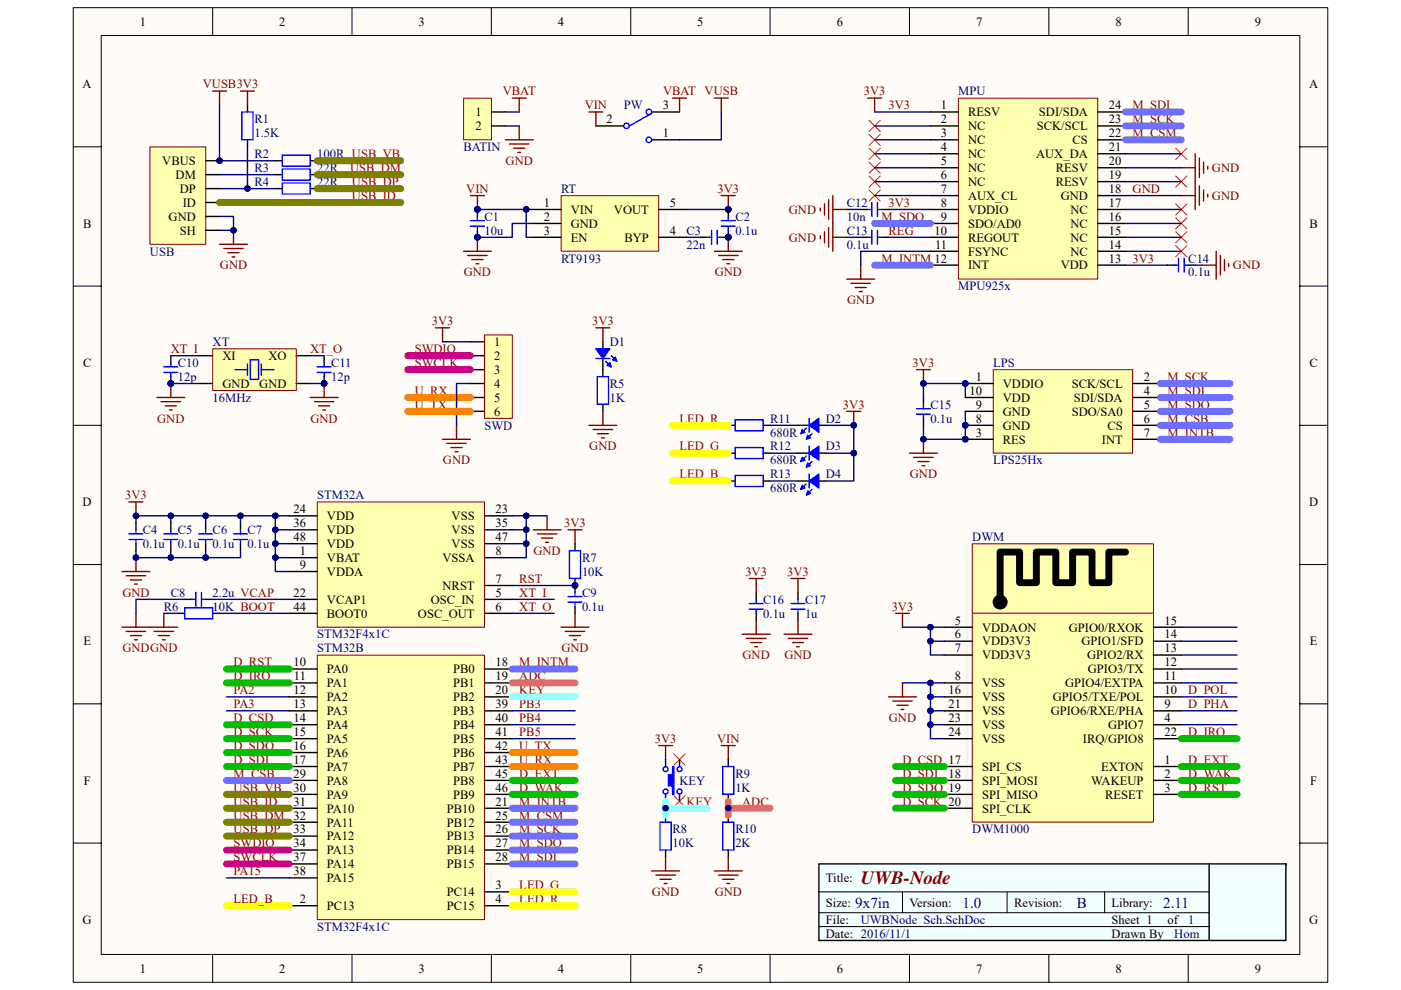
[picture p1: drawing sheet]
<svg xmlns="http://www.w3.org/2000/svg" width="297mm" height="210mm" viewBox="0 0 297 210" stroke-linecap="round" stroke-linejoin="round" font-family="sans-serif">
<path d="M15.6 1.7h265.9v206.6h-265.9z" fill="#fffcf8"/>
<path d="M15.5 1.6h266v206.7h-266z" fill="none" stroke="#000" stroke-width=".21"/>
<path d="M21.5 7.6h254.1v194.8h-254.1z" fill="#fffcf8"/>
<g fill="none" stroke="#000" stroke-width=".21">
<path d="M21.5 7.5h254.1v194.9h-254.1zM45.1 1.6v5.9M74.6 1.6v5.9M104.2 1.6v5.9M133.7 1.6v5.9M163.3 1.6v5.9M192.8 1.6v5.9M222.4 1.6v5.9M251.9 1.6v5.9M15.5 31.1h5.9M275.6 31.1h5.9M15.5 60.7h5.9"/>
<path d="M275.6 60.7h5.9M15.5 90.2h5.9M275.6 90.2h5.9M15.5 119.7h5.9M275.6 119.7h5.9M15.5 149.3h5.9M275.6 149.3h5.9M15.5 178.8h5.9M275.6 178.8h5.9M45.1 202.4v6M74.6 202.4v6M104.2 202.4v6"/>
<path d="M133.7 202.4v6M163.3 202.4v6M192.8 202.4v6M222.4 202.4v6M251.9 202.4v6"/>
</g>
<path d="M173.6 183.2v16.3h99v-16.3z" fill-rule="evenodd" fill="#f0ffff" stroke="#000" stroke-width=".3"/>
<path d="M173.6 189.2h82.8M173.6 196.5h82.8M173.6 193.6h82.8M191.3 189.2v4.4M213.5 189.2v4.4M234.2 189.2v4.4" fill="none" stroke="#000" stroke-width=".21"/>
<path d="M52.5 22.3v1.4M52.5 29.7v1.4M58.4 34.1h1.5M65.8 34.1h1.4M126.3 26.7h5.9M138.2 23.7h5.9M138.2 29.7h5.9M256.4 183.2v16.2" fill="none" stroke="#000" stroke-width=".3"/>
<g fill="none" stroke="#800000" stroke-width=".3">
<path d="M51 19.3h2.9M52.5 19.3v3M107.1 29.7h5.9M108 30.5h4.2M108.6 20.8h3M108.9 31.4h2.4M109.8 32.3h.6M110.1 20.8v2.9M110.1 26.7v3M124.9 23.7h2.9M126.3 23.7v3M142.6 20.8h2.9"/>
<path d="M144.1 20.8v2.9"/>
</g>
<g fill="none" stroke="#00f" stroke-width=".3">
<path d="M51.3 23.7h2.4v5.9h-2.4zM59.9 32.9h5.9v2.3h-5.9zM138.2 24l-4.8 2.7"/>
<circle cx="132.8" cy="26.7" r=".58"/>
<circle cx="137.6" cy="23.7" r=".58"/>
<circle cx="137.6" cy="29.7" r=".58"/>
</g>
<path d="M98.3 20.8h5.9v8.9h-5.9z" fill="#ffffb0"/>
<path d="M98.3 20.8h5.9v8.9h-5.9z" fill="none" stroke="#800000" stroke-width=".21"/>
<path d="M58.4 37h1.5M65.8 37h1.4M104.2 23.7h2.9M104.2 26.7h2.9M58.4 40h1.5M65.8 40h1.4" fill="none" stroke="#000" stroke-width=".3"/>
<path d="M59.9 35.9h5.9v2.3h-5.9zM59.9 38.8h5.9v2.3h-5.9z" fill="none" stroke="#00f" stroke-width=".3"/>
<path d="M46.5 51.8h6M47.4 52.7h4.2M48.3 53.6h2.4M49.2 54.5h.6M49.5 48.9v2.9" fill="none" stroke="#800000" stroke-width=".3"/>
<circle cx="49.5" cy="48.9" r=".58" fill="#000080" stroke="#000080" stroke-width=".21"/>
<path d="M31.8 31.2h11.8v20.6h-11.8z" fill="#ffffb0"/>
<path d="M31.8 31.2h11.8v20.6h-11.8z" fill="none" stroke="#800000" stroke-width=".21"/>
<path d="M43.6 34.1h2.9M43.6 37h2.9M43.6 40h2.9M43.6 42.9h2.9M43.6 45.9h2.9M43.6 48.9h2.9M169.2 90.2h2.4M173.6 90.2h1.5" fill="none" stroke="#000" stroke-width=".3"/>
<g fill="#000080" stroke="#000080" stroke-width=".21">
<circle cx="46.6" cy="34.1" r=".58"/>
<circle cx="181" cy="90.2" r=".59"/>
</g>
<path d="M179.5 87.2h3M181 87.2v3" fill="none" stroke="#800000" stroke-width=".3"/>
<path d="M171.6 90.2l2-1.5v3z" fill="#00f"/>
<path d="M171 90.8l-1.2 1.2M171.6 90.2l2-1.5v3zM172.1 92l-1.1 1.2" fill="none" stroke="#00f" stroke-width=".3"/>
<path d="M170.1 91.1l.6 .6-.9 .3z" fill="#00f"/>
<path d="M170.1 91.1l.6 .6-.9 .3z" fill="none" stroke="#00f" stroke-width=".3"/>
<path d="M171.3 92.3l.5 .6-.8 .3z" fill="#00f"/>
<path d="M155.9 89h5.9v2.4h-5.9zM171.3 92.3l.5 .6-.8 .3zM171.6 88.7v3" fill="none" stroke="#00f" stroke-width=".3"/>
<path d="M154.4 90.2h1.5M161.8 90.2h1.5M169.2 96.1h2.4M173.6 96.1h1.5" fill="none" stroke="#000" stroke-width=".3"/>
<path d="M171.6 96.1l2-1.5v3z" fill="#00f"/>
<path d="M171 96.7l-1.2 1.2M171.6 96.1l2-1.5v3zM172.1 97.9l-1.1 1.2" fill="none" stroke="#00f" stroke-width=".3"/>
<path d="M170.1 97l.6 .6-.9 .3z" fill="#00f"/>
<path d="M170.1 97l.6 .6-.9 .3z" fill="none" stroke="#00f" stroke-width=".3"/>
<path d="M171.3 98.2l.5 .6-.8 .3z" fill="#00f"/>
<path d="M155.9 94.9h5.9v2.4h-5.9zM171.3 98.2l.5 .6-.8 .3zM171.6 94.6v3" fill="none" stroke="#00f" stroke-width=".3"/>
<path d="M154.4 96.1h1.5M161.8 96.1h1.5M169.2 102h2.4M173.6 102h1.5" fill="none" stroke="#000" stroke-width=".3"/>
<path d="M171.6 102l2-1.5v3z" fill="#00f"/>
<path d="M171 102.6l-1.2 1.2M171.6 102l2-1.5v3zM172.1 103.8l-1.1 1.2" fill="none" stroke="#00f" stroke-width=".3"/>
<path d="M170.1 102.9l.6 .6-.9 .3z" fill="#00f"/>
<path d="M170.1 102.9l.6 .6-.9 .3z" fill="none" stroke="#00f" stroke-width=".3"/>
<path d="M171.3 104.1l.5 .6-.8 .3z" fill="#00f"/>
<path d="M155.9 100.8h5.9v2.4h-5.9zM171.3 104.1l.5 .6-.8 .3zM171.6 100.5v3" fill="none" stroke="#00f" stroke-width=".3"/>
<path d="M154.4 102h1.5M161.8 102h1.5M144.1 161.1v1.5M144.1 168.5v1.5" fill="none" stroke="#000" stroke-width=".3"/>
<path d="M139.6 158.1h3M141.1 158.1v3M152.9 158.1h3M154.4 158.1v3" fill="none" stroke="#800000" stroke-width=".3"/>
<path d="M142.9 159.9l2.3 2.4M145.2 159.9l-2.3 2.4" fill="none" stroke="#f00" stroke-width=".21"/>
<path d="M142.6 162.6h.3v5.9h-.3v-1.8h-.9v-2.4h.9z" fill-rule="evenodd" fill="#00f"/>
<g fill="none" stroke="#00f" stroke-width=".3">
<path d="M126.6 79.9h2.4v5.8h-2.4zM139.9 174.4h2.4v5.9h-2.4zM142.6 162.6h.3v5.9h-.3v-1.8h-.9v-2.4h.9zM153.2 162.6h2.4v5.8h-2.4zM153.2 174.4h2.4v5.9h-2.4z"/>
<circle cx="141.1" cy="163.1" r=".52"/>
<circle cx="141.1" cy="167.9" r=".52"/>
<circle cx="144.1" cy="167.9" r=".52"/>
<circle cx="144.1" cy="163.1" r=".52"/>
</g>
<path d="M127.8 72.5v1.5M127.8 76v3.9M127.8 85.8v1.4M141.1 161.1v1.5M141.1 168.5v1.5M141.1 172.9v1.5M154.4 161.1v1.5M154.4 168.5v1.5M154.4 172.9v1.5M141.1 180.3v1.5M154.4 180.3v1.5" fill="none" stroke="#000" stroke-width=".3"/>
<path d="M142.9 168.8l2.3 2.3M145.2 168.8l-2.3 2.3" fill="none" stroke="#f00" stroke-width=".21"/>
<g fill="none" stroke="#800000" stroke-width=".3">
<path d="M126.3 69.5h3M127.8 69.5v3M124.9 90.2h5.9M125.7 91.1h4.2M126.6 92h2.4M127.5 92.9h.6M127.8 87.2v3M138.2 184.7h5.9M139 185.6h4.2M139.9 186.5h2.4M140.8 187.4h.6M141.1 181.8v2.9"/>
<path d="M151.5 184.7h5.9M152.4 185.6h4.1M153.2 186.5h2.4M154.1 187.4h.6M154.4 181.8v2.9"/>
</g>
<path d="M126.3 74h3l-1.5 2z" fill="#00f"/>
<path d="M126.3 74h3l-1.5 2zM128.4 76.6l1.2 1.2M129.6 75.4l1.2 1.2" fill="none" stroke="#00f" stroke-width=".3"/>
<path d="M128.7 77.5l.6-.6 .3 .9z" fill="#00f"/>
<path d="M128.7 77.5l.6-.6 .3 .9z" fill="none" stroke="#00f" stroke-width=".3"/>
<path d="M130.5 75.7l.3 .9-.9-.3z" fill="#00f"/>
<path d="M126.3 76h3M130.5 75.7l.3 .9-.9-.3z" fill="none" stroke="#00f" stroke-width=".3"/>
<path d="M45.1 19.3h2.9M46.5 19.3v3M151.5 20.8h2.9M152.9 20.8v2.9" fill="none" stroke="#800000" stroke-width=".3"/>
<path d="M210.6 78.4h29.5v17.7h-29.5z" fill="#ffffb0"/>
<path d="M210.6 78.4h29.5v17.7h-29.5z" fill="none" stroke="#800000" stroke-width=".21"/>
<path d="M204.7 81.3h5.9M204.7 93.2h5.9M204.7 84.3h5.9M204.7 87.2h5.9M204.7 90.2h5.9M240.1 81.3h5.9M240.1 93.2h5.9M240.1 84.3h5.9M240.1 87.2h5.9M240.1 90.2h5.9" fill="none" stroke="#000" stroke-width=".3"/>
<g fill="#000080" stroke="#000080" stroke-width=".21">
<circle cx="204.7" cy="81.3" r=".59"/>
<circle cx="204.7" cy="93.2" r=".59"/>
<circle cx="204.7" cy="90.2" r=".59"/>
<circle cx="68.7" cy="81.3" r=".58"/>
<circle cx="36.2" cy="81.3" r=".59"/>
</g>
<path d="M33.2 84.3h6M34.1 85.2h4.2M35 86.1h2.4M35.9 87h.6M36.2 81.3v3M65.8 84.3h5.9M66.7 85.2h4.1M67.5 86.1h2.4M68.4 87h.6M68.7 81.3v3" fill="none" stroke="#800000" stroke-width=".3"/>
<path d="M45.1 74h17.7v8.8h-17.7z" fill="#ffffb0"/>
<path d="M45.1 74h17.7v8.8h-17.7z" fill="none" stroke="#800000" stroke-width=".21"/>
<path d="M42.1 75.4h3M62.8 75.4h3M42.1 81.3h3M62.8 81.3h3M195.8 84.3v1.5M195.8 88.7v1.5" fill="none" stroke="#000" stroke-width=".3"/>
<path d="M49.8 78.4h2.7M52.5 77.2v2.4M53.1 76.3h1.7v4.2h-1.7zM55.4 77.2v2.4M55.4 78.4h2.7M194.3 86.7h3M194.3 87.8h3M195.8 85.8v.9M195.8 87.8v.9" fill="none" stroke="#00f" stroke-width=".3"/>
<path d="M194.3 78.4h3M195.8 78.4v2.9M192.8 96.1h5.9M193.7 97h4.2M194.6 97.9h2.4M195.5 98.8h.6M195.8 93.2v2.9" fill="none" stroke="#800000" stroke-width=".3"/>
<g fill="#000080" stroke="#000080" stroke-width=".21">
<circle cx="195.8" cy="93.2" r=".59"/>
<circle cx="195.8" cy="81.3" r=".59"/>
</g>
<path d="M102.7 71.1h5.9v17.6h-5.9z" fill="#ffffb0"/>
<path d="M102.7 71h5.9v17.7h-5.9z" fill="none" stroke="#800000" stroke-width=".21"/>
<path d="M99.7 72.5h3M99.7 75.4h3M99.7 78.4h3M99.7 81.3h3M99.7 84.3h3M99.7 87.2h3" fill="none" stroke="#000" stroke-width=".3"/>
<path d="M92.3 69.5h3M93.8 69.5v3M93.8 93.2h5.9M94.7 94h4.2M95.6 94.9h2.4M96.5 95.8h.6M96.8 90.2v3" fill="none" stroke="#800000" stroke-width=".3"/>
<path d="M67.3 106.5h35.4v26.5h-35.4z" fill="#ffffb0"/>
<path d="M67.3 106.5h35.4v26.5h-35.4z" fill="none" stroke="#800000" stroke-width=".21"/>
<g fill="none" stroke="#000" stroke-width=".3">
<path d="M61.3 118.3h5.9M61.3 109.4h5.9M61.3 112.4h5.9M61.3 115.3h5.9M102.7 118.3h5.9M102.7 109.4h5.9M102.7 112.4h5.9M102.7 115.3h5.9M61.3 127.1h5.9M61.3 130.1h5.9M61.3 121.2h5.9M102.7 127.1h5.9"/>
<path d="M102.7 130.1h5.9M102.7 124.2h5.9"/>
</g>
<path d="M67.3 139h35.4v56.1h-35.4z" fill="#ffffb0"/>
<path d="M67.3 139h35.4v56.1h-35.4z" fill="none" stroke="#800000" stroke-width=".21"/>
<g fill="none" stroke="#000" stroke-width=".3">
<path d="M36.2 75.4v1.5M36.2 79.9v1.4M68.7 75.4v1.5M68.7 79.9v1.4M28.8 110.9v1.5M28.8 115.3v1.5M36.2 110.9v1.5M36.2 115.3v1.5M43.6 110.9v1.5M43.6 115.3v1.5M51 110.9v1.5M51 115.3v1.5"/>
<path d="M121.9 115.3v1.5M37.7 130.1h1.5M39.2 127.1h1.4M43.6 127.1h1.5M45.1 130.1h1.4M121.9 122.7v2.9M121.9 128.6v1.5M61.3 141.9h5.9M61.3 144.8h5.9M61.3 147.8h5.9M61.3 150.8h5.9M61.3 153.7h5.9"/>
<path d="M61.3 156.7h5.9M61.3 159.6h5.9M102.7 141.9h5.9M102.7 144.8h5.9M102.7 147.8h5.9M102.7 150.8h5.9M102.7 153.7h5.9M102.7 156.7h5.9M102.7 159.6h5.9M61.3 162.6h5.9M61.3 171.4h5.9M61.3 174.4h5.9"/>
<path d="M61.3 177.3h5.9M61.3 165.5h5.9M61.3 168.5h5.9M102.7 162.6h5.9M102.7 171.4h5.9M102.7 174.4h5.9M102.7 177.3h5.9M102.7 165.5h5.9M102.7 168.5h5.9M61.3 192.1h5.9M61.3 180.3h5.9M61.3 183.2h5.9"/>
<path d="M61.3 186.2h5.9M102.7 192.1h5.9M102.7 189.2h5.9M102.7 180.3h5.9M102.7 183.2h5.9"/>
</g>
<g fill="none" stroke="#800000" stroke-width=".3">
<path d="M27.3 106.4h3M28.8 106.4v3M28.8 118.3v2.9M113 112.4h6M113.9 113.2h4.2M114.8 114.1h2.4M115.7 115h.6M116 109.4v3M120.4 112.4h3M121.9 112.4v2.9M25.9 133h11.8M25.9 121.2h5.9"/>
<path d="M26.8 133.9h4.1M26.8 122.1h4.1M27.6 134.8h2.4M27.6 123h2.4M28.5 135.7h.6M28.5 123.9h.6M28.8 130.1v2.9M32.7 133.9h4.1M33.5 134.8h2.4M34.4 135.7h.6M34.7 130.1v2.9M119 133h5.9"/>
<path d="M119.8 133.9h4.2M120.7 134.8h2.4M121.6 135.7h.6M121.9 130.1v2.9"/>
</g>
<g fill="#000080" stroke="#000080" stroke-width=".21">
<circle cx="28.8" cy="109.4" r=".59"/>
<circle cx="28.8" cy="118.3" r=".59"/>
<circle cx="121.9" cy="124.2" r=".58"/>
<circle cx="36.2" cy="81.3" r=".59"/>
<circle cx="68.7" cy="81.3" r=".58"/>
</g>
<g fill="none" stroke="#00f" stroke-width=".3">
<path d="M34.7 77.8h3M34.7 79h3M36.2 76.9v.9M36.2 79v.9M67.2 79h3M67.2 77.8h3M68.7 76.9v.9M68.7 79v.9M27.3 113.2h3M27.3 114.4h3M28.8 112.4v.8M28.8 114.4v.9"/>
<path d="M34.7 113.2h3M34.7 114.4h3M36.2 112.4v.8M36.2 114.4v.9M42.1 113.2h3M42.1 114.4h3M43.6 112.4v.8M43.6 114.4v.9M49.5 114.4h3M49.5 113.2h3M51 112.4v.8M51 114.4v.9"/>
<path d="M120.7 116.8h2.4v5.9h-2.4zM39.2 128.9h5.9v2.3h-5.9zM40.6 127.1h.9M41.5 125.6v3M42.7 125.6v3M42.7 127.1h.9M120.4 127.7h3M120.4 126.5h3M121.9 125.6v.9M121.9 127.7v.9"/>
</g>
<path d="M206.2 130.1h38.4v44.3h-38.4z" fill="#ffffb0"/>
<path d="M206.1 130.1h38.5v44.3h-38.5z" fill="none" stroke="#800000" stroke-width=".21"/>
<g fill="none" stroke="#000" stroke-width=".3">
<path d="M200.2 133h5.9M200.2 136h5.9M200.2 138.9h5.9M244.5 133h6M244.5 136h6M244.5 138.9h6M200.2 153.7h5.9M200.2 144.8h5.9M200.2 150.8h5.9M200.2 147.8h5.9M200.2 156.7h5.9M244.5 153.7h6"/>
<path d="M244.5 144.8h6M244.5 150.8h6M244.5 147.8h6M244.5 141.9h6M244.5 156.7h6M200.2 162.6h5.9M200.2 165.5h5.9M200.2 168.5h5.9M200.2 171.4h5.9M244.5 162.6h6M244.5 165.5h6M244.5 168.5h6"/>
</g>
<path d="M206.2 115.4h38.4v14.7h-38.4z" fill="#ffffb0"/>
<path d="M206.1 115.3h38.5v14.8h-38.5z" fill="none" stroke="#800000" stroke-width=".21"/>
<path d="M238.6 117.1h-3.5v6.5h-3.6v-6.5h-4.1v6.5h-3.5v-6.5h-4.2v6.5h-3.5v-6.5h-4.2v10.6" fill="none" stroke="#000" stroke-width="1.5"/>
<circle cx="212" cy="127.7" r="1.48" fill="#000" stroke="#000" stroke-width=".21"/>
<g fill="none" stroke="#800000" stroke-width=".3">
<path d="M98.3 53.3h5.9M99.2 54.2h4.1M99.7 41.5h3M100 55.1h2.4M100.9 55.9h.6M101.2 41.5v2.9M101.2 50.3v3M151.5 53.3h5.9M152.4 54.2h4.1M152.9 41.5h3M153.2 55.1h2.4M154.1 55.9h.6"/>
<path d="M154.4 41.5v2.9M154.4 50.3v3M157.4 134.5h5.9M158.3 135.4h4.1M158.9 122.7h2.9M159.1 136.3h2.4M160 137.2h.6M160.3 122.7v2.9M160.3 131.6v2.9M166.2 134.5h5.9M167.1 135.4h4.2M167.7 122.7h3"/>
<path d="M168 136.3h2.4M168.9 137.2h.6M169.2 122.7v2.9M169.2 131.6v2.9M189.9 130.1h2.9M191.3 130.1v2.9M188.4 147.8h5.9M189.3 148.7h4.1M190.2 149.6h2.3M191 150.5h.6M191.3 144.8v3"/>
</g>
<path d="M101.2 44.4v1.5M101.2 48.9v1.4M148.5 50.3h1.5M154.4 44.4v1.5M154.4 48.9v1.4h-1.5M160.3 125.6v1.5M160.3 130.1v1.5M169.2 125.6v1.5M169.2 130.1v1.5" fill="none" stroke="#000" stroke-width=".3"/>
<g fill="none" stroke="#00f" stroke-width=".3">
<path d="M99.7 48h3M99.7 46.8h3M101.2 45.9v.9M101.2 48v.9M150 50.3h.9M150.9 48.9v2.9M152.1 50.3h.8M152.1 48.9v2.9M152.9 48h3M152.9 46.8h3M154.4 45.9v.9M154.4 48v.9"/>
<path d="M158.9 129.2h2.9M158.9 128h2.9M160.3 127.1v.9M160.3 129.2v.9M167.7 129.2h3M167.7 128h3M169.2 127.1v.9M169.2 129.2v.9"/>
</g>
<g fill="#000080" stroke="#000080" stroke-width=".21">
<circle cx="154.4" cy="44.4" r=".59"/>
<circle cx="101.2" cy="44.4" r=".59"/>
<circle cx="101.2" cy="50.3" r=".59"/>
<circle cx="154.4" cy="50.3" r=".59"/>
</g>
<path d="M119 41.5h20.7v11.8h-20.7z" fill="#ffffb0"/>
<path d="M119 41.5h20.7v11.8h-20.7z" fill="none" stroke="#800000" stroke-width=".21"/>
<path d="M113 44.4h6M113 47.4h6M113 50.3h6M139.6 44.4h5.9M139.6 50.3h5.9" fill="none" stroke="#000" stroke-width=".3"/>
<g fill="none" stroke="#800000" stroke-width=".3">
<path d="M184 20.8h2.9M185.4 20.8v2.9M250.5 35.6h2.9M253.4 32.6v11.8M254.3 33.5v4.1M254.3 39.4v4.1M255.2 34.4v2.3M256.1 35.3v.6M173.9 44.1v.6M173.9 50v.6M174.8 43.2v2.4M174.8 49.1v2.4"/>
<path d="M175.7 42.4v4.1M175.7 48.3v4.1M176.6 44.4h2.9M176.6 50.3h2.9M176.6 41.5v11.8M179.5 59.2h5.9M182.5 56.2v3M250.5 41.5h2.9M254.9 56.2h2.9M255.2 40.3v2.4M256.1 41.2v.6M257.8 53.3v5.9"/>
<path d="M258.7 54.2v4.1M259.6 55.1v2.3M260.5 55.9v.6M180.4 60.1h4.1M181.3 61h2.4M182.2 61.8h.6"/>
</g>
<g fill="none" stroke="#f00" stroke-width=".21">
<path d="M184.3 37.3l2.3 2.4M184.3 25.5l2.3 2.4M184.3 28.5l2.3 2.3M184.3 31.4l2.3 2.4M184.3 34.4l2.3 2.3M186.6 37.3l-2.3 2.4M186.6 25.5l-2.3 2.4M186.6 28.5l-2.3 2.3M186.6 31.4l-2.3 2.4M186.6 34.4l-2.3 2.3M249.3 37.3l2.3 2.4M249.3 31.4l2.3 2.4"/>
<path d="M251.6 37.3l-2.3 2.4M251.6 31.4l-2.3 2.4M184.3 40.3l2.3 2.4M186.6 40.3l-2.3 2.4M249.3 43.2l2.3 2.4M249.3 46.2l2.3 2.4M249.3 49.1l2.3 2.4M249.3 52.1l2.3 2.4M251.6 43.2l-2.3 2.4M251.6 46.2l-2.3 2.4M251.6 49.1l-2.3 2.4M251.6 52.1l-2.3 2.4"/>
</g>
<path d="M203.2 20.8h29.5v38.4h-29.5z" fill="#ffffb0"/>
<path d="M203.2 20.8h29.5v38.4h-29.5z" fill="none" stroke="#800000" stroke-width=".21"/>
<g fill="none" stroke="#000" stroke-width=".3">
<path d="M197.3 23.7h5.9M197.3 26.7h5.9M197.3 29.7h5.9M197.3 32.6h5.9M197.3 35.6h5.9M197.3 38.5h5.9M232.7 23.7h5.9M232.7 26.7h5.9M232.7 29.7h5.9M232.7 32.6h5.9M232.7 35.6h5.9M232.7 38.5h5.9"/>
<path d="M182.5 44.4h1.5M182.5 50.3h1.5M186.9 44.4h1.5M186.9 50.3h1.5M197.3 41.5h5.9M197.3 44.4h5.9M197.3 47.4h5.9M197.3 50.3h5.9M197.3 53.3h5.9M197.3 56.2h5.9M232.7 41.5h5.9M232.7 44.4h5.9"/>
<path d="M232.7 47.4h5.9M232.7 50.3h5.9M232.7 53.3h5.9M232.7 56.2h5.9M247.5 56.2h1.5M251.9 56.2h1.5"/>
</g>
<path d="M184 44.4h.8M184 50.3h.8M184.8 42.9v3M184.8 48.9v2.9M186 42.9v3M186 48.9v2.9M186 44.4h.9M186 50.3h.9M249 56.2h.9M249.9 54.8v2.9M251.1 54.8v2.9M251.1 56.2h.8" fill="none" stroke="#00f" stroke-width=".3"/>
<g fill="none" stroke="#000080" stroke-width=".3">
<path d="M46.5 22.3v11.8h11.9M46.5 37h11.9M52.5 31.1v8.9M67.2 34.1h17.8M67.2 37h17.8M107.1 23.7h3M107.1 26.7h3M152.9 23.7v6h-8.8M185.4 23.7h11.9M185.4 26.7h11.9M185.4 29.7h11.9M185.4 32.6h11.9"/>
<path d="M185.4 35.6h11.9M185.4 38.5h11.9M238.6 23.7h11.9M238.6 29.7h11.9M238.6 26.7h11.9M238.6 32.6h11.9M238.6 35.6h11.9M238.6 38.5h11.9M46.5 40h11.9M46.5 42.9h38.5M46.5 45.9h3v3h-3M67.2 40h17.8"/>
<path d="M101.2 44.4h11.8M111.6 44.4v5.9h1.4M113 47.4h-4.4v2.9h-7.4M145.5 50.3h3M145.5 44.4h8.9M179.5 50.3h3M179.5 44.4h3M185.4 56.2h11.9M185.4 41.5h11.9M185.4 47.4h11.9M188.4 50.3h8.9M188.4 44.4h8.9"/>
<path d="M197.3 53.3h-14.8v2.9M238.6 50.3h11.9M238.6 53.3h11.9M238.6 56.2h8.9M238.6 44.4h11.9M238.6 41.5h11.9M238.6 47.4h11.9M253.4 56.2h1.5M36.2 75.4h5.9M65.8 75.4h2.9M86.4 75.4h13.3M86.4 78.4h13.3"/>
<path d="M93.8 72.5h5.9M36.2 81.3h5.9M65.8 81.3h2.9M86.4 87.2h13.3M86.4 84.3h13.3M99.7 81.3h-2.9v8.9M142.6 90.2h11.8M142.6 96.1h11.8M163.3 90.2h5.9M163.3 96.1h5.9M175.1 90.2h5.9v11.8h-5.9M175.1 96.1h5.9"/>
<path d="M195.8 84.3v-3h8.9v3M204.7 87.2v6h-8.9v-3M246 90.2h14.8M246 81.3h14.8M246 87.2h14.8M246 84.3h14.8M246 93.2h14.8M28.8 110.9v-1.5h29.6v11.8h2.9M28.8 116.8v1.5h22.2v-1.5M36.2 109.4v1.5M36.2 116.8v1.5M43.6 109.4v1.5"/>
<path d="M43.6 116.8v1.5M51 109.4v1.5M58.4 109.4h2.9M58.4 112.4h2.9M58.4 115.3h2.9M58.4 118.3h2.9M108.6 112.4h3M108.6 115.3h3v3h-3M108.6 109.4h7.4M111.6 109.4v5.9M142.6 102h11.8M163.3 102h5.9"/>
<path d="M34.7 130.1h3M39.2 127.1h-10.4v3M45.1 127.1h16.2M46.5 130.1h14.8M108.6 124.2h13.3M108.6 127.1h8.9M108.6 130.1h8.9M191.3 133h6M197.3 136h2.9M200.2 133h-2.9v5.9h2.9M250.5 136h11.8M250.5 138.9h11.8"/>
<path d="M250.5 133h11.8M48 153.7h13.3M48 144.8h13.3M48 141.9h13.3M48 156.7h13.3M48 150.8h13.3M48 147.8h13.3M48 159.6h13.3M108.6 153.7h13.3M108.6 144.8h13.3M108.6 141.9h13.3M108.6 156.7h13.3"/>
<path d="M108.6 150.8h13.3M108.6 147.8h13.3M108.6 159.6h13.3M191.3 144.8h6M197.3 153.7h2.9M197.3 150.8h2.9M197.3 147.8h2.9M200.2 144.8h-2.9v11.9h2.9M250.5 153.7h11.8M250.5 144.8h11.8M250.5 141.9h11.8M250.5 156.7h11.8"/>
<path d="M250.5 150.8h11.8M250.5 147.8h11.8M48 171.4h13.3M48 162.6h13.3M48 165.5h13.3M48 168.5h13.3M48 174.4h13.3M48 177.3h13.3M108.6 171.4h13.3M108.6 162.6h13.3M108.6 165.5h13.3M108.6 168.5h13.3"/>
<path d="M108.6 174.4h13.3M108.6 177.3h13.3M141.1 170v2.9M141.1 171.4h8.9M154.4 170v2.9M154.4 171.4h8.9M189.9 171.4h10.3M189.9 162.6h10.3M189.9 165.5h10.3M189.9 168.5h10.3M250.5 162.6h11.8M250.5 165.5h11.8"/>
<path d="M250.5 168.5h11.8M48 192.1h13.3M48 180.3h13.3M48 183.2h13.3M48 186.2h13.3M108.6 192.1h13.3M108.6 189.2h13.3M108.6 180.3h13.3M108.6 183.2h13.3"/>
</g>
<g fill="#000080" stroke="#000080" stroke-width=".21">
<circle cx="46.6" cy="34.1" r=".58"/>
<circle cx="52.5" cy="40" r=".59"/>
<circle cx="49.5" cy="48.9" r=".58"/>
<circle cx="181" cy="96.1" r=".59"/>
<circle cx="154.4" cy="171.4" r=".59"/>
<circle cx="141.1" cy="171.4" r=".59"/>
<circle cx="36.2" cy="81.3" r=".59"/>
<circle cx="68.7" cy="81.3" r=".58"/>
<circle cx="204.7" cy="81.3" r=".59"/>
<circle cx="195.8" cy="81.3" r=".59"/>
<circle cx="195.8" cy="93.2" r=".59"/>
<circle cx="204.7" cy="93.2" r=".59"/>
<circle cx="204.7" cy="90.2" r=".59"/>
<circle cx="58.4" cy="109.4" r=".59"/>
<circle cx="111.6" cy="109.4" r=".59"/>
<circle cx="43.6" cy="109.4" r=".59"/>
<circle cx="51" cy="109.4" r=".59"/>
<circle cx="36.2" cy="109.4" r=".59"/>
<circle cx="58.4" cy="112.4" r=".59"/>
<circle cx="111.6" cy="115.3" r=".59"/>
<circle cx="111.6" cy="112.4" r=".59"/>
<circle cx="58.4" cy="118.3" r=".59"/>
<circle cx="58.4" cy="115.3" r=".59"/>
<circle cx="28.8" cy="109.4" r=".59"/>
<circle cx="43.6" cy="118.3" r=".59"/>
<circle cx="36.2" cy="118.3" r=".59"/>
<circle cx="28.8" cy="118.3" r=".59"/>
<circle cx="121.9" cy="124.2" r=".58"/>
<circle cx="197.3" cy="136" r=".59"/>
<circle cx="197.3" cy="153.7" r=".59"/>
<circle cx="197.3" cy="150.8" r=".59"/>
<circle cx="197.3" cy="147.8" r=".59"/>
<circle cx="197.3" cy="144.9" r=".59"/>
<circle cx="197.3" cy="133" r=".59"/>
<circle cx="111.6" cy="44.4" r=".59"/>
<circle cx="101.2" cy="50.3" r=".59"/>
<circle cx="154.4" cy="44.4" r=".59"/>
<circle cx="101.2" cy="44.4" r=".59"/>
<circle cx="181" cy="90.2" r=".59"/>
</g>
<path d="M67.2 34.1h17.8M67.2 37h17.8M46.5 42.9h38.5M67.2 40h17.8M48 168.5h13.3M48 171.4h13.3M48 174.4h13.3M48 177.3h13.3" fill="none" stroke="#808000" stroke-width="1.5"/>
<path d="M142.6 90.2h11.8M142.6 96.1h11.8M142.6 102h11.8M48 192.1h13.3M108.6 192.1h13.3M108.6 189.2h13.3" fill="none" stroke="#ff0" stroke-width="1.5"/>
<path d="M108.6 144.8h13.3M154.4 170v2.9M154.4 171.4h8.9" fill="none" stroke="#ff6e6e" stroke-width="1.5"/>
<path d="M108.6 147.8h13.3M141.1 170v2.9M141.1 171.4h8.9" fill="none" stroke="#6effff" stroke-width="1.5"/>
<g fill="none" stroke="#6e6eff" stroke-width="1.5">
<path d="M238.6 23.7h11.9M238.6 26.7h11.9M238.6 29.7h11.9M185.4 47.4h11.9M185.4 56.2h11.9M246 87.2h14.8M246 84.3h14.8M246 81.3h14.8M246 90.2h14.8M246 93.2h14.8M108.6 141.9h13.3M48 165.5h13.3"/>
<path d="M108.6 171.4h13.3M108.6 174.4h13.3M108.6 177.3h13.3M108.6 180.3h13.3M108.6 183.2h13.3"/>
</g>
<path d="M86.4 75.4h13.3M86.4 78.4h13.3M48 180.3h13.3M48 183.2h13.3" fill="none" stroke="#c5008f" stroke-width="1.5"/>
<path d="M86.4 84.3h13.3M86.4 87.2h13.3M108.6 159.6h13.3M108.6 162.6h13.3" fill="none" stroke="#fd8400" stroke-width="1.5"/>
<g fill="none" stroke="#00be00" stroke-width="1.5">
<path d="M48 156.7h13.3M48 153.7h13.3M48 159.6h13.3M48 144.8h13.3M48 141.9h13.3M250.5 156.7h11.8M48 162.6h13.3M108.6 165.5h13.3M108.6 168.5h13.3M189.9 162.6h10.3M189.9 165.5h10.3M189.9 168.5h10.3"/>
<path d="M189.9 171.4h10.3M250.5 162.6h11.8M250.5 165.5h11.8M250.5 168.5h11.8"/>
</g>
<text font-size="4" fill="#800000" x="182.5" y="187.6">UWB-Node</text>
<g font-size="3.2" fill="#000080">
<text x="181.3" y="192.6">9x7in</text>
<text x="204.1" y="192.6">1.0</text>
<text x="228.3" y="192.6">B</text>
<text x="246.6" y="192.6">2.11</text>
</g>
<g font-size="2.7">
<text x="29.7" y="5.5">1</text>
<text x="59.2" y="5.5">2</text>
<text x="88.7" y="5.5">3</text>
<text x="118.3" y="5.5">4</text>
<text x="147.8" y="5.5">5</text>
<text x="177.4" y="5.5">6</text>
<text x="206.9" y="5.5">7</text>
<text x="236.5" y="5.5">8</text>
<text x="266" y="5.5">9</text>
<text x="17.5" y="18.8">A</text>
<text x="140.5" y="23.2">3</text>
<text x="199.5" y="23.2">1</text>
<text x="235.1" y="23.2">24</text>
<text x="277.6" y="18.8">A</text>
<text x="100.8" y="24.7">1</text>
<text x="100.8" y="27.6">2</text>
<text x="128.6" y="26.1">2</text>
<text x="140.5" y="29.1">1</text>
<text x="199.5" y="26.1">2</text>
<text x="199.5" y="29.1">3</text>
<text x="205.2" y="24.7">RESV</text>
<text x="205.2" y="27.6">NC</text>
<text x="219.8" y="27.6">SCK/SCL</text>
<text x="220.3" y="24.7">SDI/SDA</text>
<text x="235.1" y="26.1">23</text>
<text x="235.1" y="29.1">22</text>
<text x="34.4" y="35">VBUS</text>
<text x="199.5" y="32">4</text>
<text x="199.5" y="35">5</text>
<text x="205.2" y="30.6">NC</text>
<text x="205.2" y="33.5">NC</text>
<text x="219.7" y="33.5">AUX_DA</text>
<text x="227.4" y="30.6">CS</text>
<text x="235.1" y="35">20</text>
<text x="235.1" y="32">21</text>
<text x="37.2" y="38">DM</text>
<text x="38.1" y="40.9">DP</text>
<text x="199.5" y="38">6</text>
<text x="199.5" y="40.9">7</text>
<text x="205.2" y="36.5">NC</text>
<text x="205.2" y="39.4">NC</text>
<text x="223.8" y="39.4">RESV</text>
<text x="223.8" y="36.5">RESV</text>
<text x="235.1" y="38">19</text>
<text x="235.1" y="40.9">18</text>
<text x="35.7" y="46.8">GND</text>
<text x="38.7" y="43.9">ID</text>
<text x="115.3" y="43.9">1</text>
<text x="115.3" y="46.8">2</text>
<text x="121" y="45.3">VIN</text>
<text x="130.2" y="45.3">VOUT</text>
<text x="142" y="43.9">5</text>
<text x="199.5" y="43.9">8</text>
<text x="199.5" y="46.8">9</text>
<text x="205.2" y="42.4">AUX_CL</text>
<text x="205.2" y="45.3">VDDIO</text>
<text x="224.9" y="42.4">GND</text>
<text x="227" y="45.3">NC</text>
<text x="235.1" y="46.8">16</text>
<text x="235.1" y="43.9">17</text>
<text x="17.6" y="48.3">B</text>
<text x="38.1" y="49.8">SH</text>
<text x="115.3" y="49.8">3</text>
<text x="121" y="48.3">GND</text>
<text x="121" y="51.2">EN</text>
<text x="132.4" y="51.2">BYP</text>
<text x="142" y="49.8">4</text>
<text x="198.2" y="49.8">10</text>
<text x="198.2" y="52.7">11</text>
<text x="205.2" y="48.3">SDO/AD0</text>
<text x="205.2" y="51.2">REGOUT</text>
<text x="227" y="51.2">NC</text>
<text x="227" y="48.3">NC</text>
<text x="235.1" y="52.7">14</text>
<text x="235.1" y="49.8">15</text>
<text x="277.6" y="48.3">B</text>
<text x="205.2" y="54.2">FSYNC</text>
<text x="205.2" y="57.1">INT</text>
<text x="224.9" y="57.1">VDD</text>
<text x="227" y="54.2">NC</text>
<text x="235.1" y="55.7">13</text>
<text x="17.6" y="77.8">C</text>
<text x="47.2" y="76.3">XI</text>
<text x="56.9" y="76.3">XO</text>
<text x="104.8" y="73.4">1</text>
<text x="104.8" y="76.3">2</text>
<text x="277.6" y="77.8">C</text>
<text x="47.2" y="82.3">GND</text>
<text x="55" y="82.3">GND</text>
<text x="104.8" y="79.3">3</text>
<text x="104.8" y="82.3">4</text>
<text x="205.5" y="83.7">10</text>
<text x="206.9" y="80.8">1</text>
<text x="212.6" y="82.3">VDDIO</text>
<text x="227.2" y="82.3">SCK/SCL</text>
<text x="242.5" y="80.8">2</text>
<text x="242.5" y="83.7">4</text>
<text x="104.8" y="85.2">5</text>
<text x="104.8" y="88.2">6</text>
<text x="206.9" y="89.6">8</text>
<text x="206.9" y="86.7">9</text>
<text x="212.6" y="88.2">GND</text>
<text x="212.6" y="85.2">VDD</text>
<text x="227.2" y="88.2">SDO/SA0</text>
<text x="227.7" y="85.2">SDI/SDA</text>
<text x="242.5" y="86.7">5</text>
<text x="242.5" y="89.6">6</text>
<text x="206.9" y="92.6">3</text>
<text x="212.6" y="94.1">RES</text>
<text x="212.6" y="91.1">GND</text>
<text x="233.6" y="94.1">INT</text>
<text x="234.8" y="91.1">CS</text>
<text x="242.5" y="92.6">7</text>
<text x="17.5" y="107.4">D</text>
<text x="277.6" y="107.4">D</text>
<text x="62.2" y="108.8">24</text>
<text x="62.2" y="111.8">36</text>
<text x="69.3" y="110.3">VDD</text>
<text x="69.3" y="113.3">VDD</text>
<text x="95.8" y="110.3">VSS</text>
<text x="95.8" y="113.3">VSS</text>
<text x="105.1" y="108.8">23</text>
<text x="105.1" y="111.8">35</text>
<text x="62.2" y="114.7">48</text>
<text x="63.5" y="117.7">1</text>
<text x="69.3" y="119.2">VBAT</text>
<text x="69.3" y="116.2">VDD</text>
<text x="93.8" y="119.2">VSSA</text>
<text x="95.8" y="116.2">VSS</text>
<text x="105.1" y="117.7">8</text>
<text x="105.1" y="114.7">47</text>
<text x="63.5" y="120.6">9</text>
<text x="69.3" y="122.1">VDDA</text>
<text x="93.8" y="125.1">NRST</text>
<text x="105.1" y="123.6">7</text>
<text x="62.2" y="126.6">22</text>
<text x="62.2" y="129.5">44</text>
<text x="69.3" y="128">VCAP1</text>
<text x="69.3" y="131">BOOT0</text>
<text x="88.6" y="131">OSC_OUT</text>
<text x="91.3" y="128">OSC_IN</text>
<text x="105.1" y="126.6">5</text>
<text x="105.1" y="129.5">6</text>
<text x="17.7" y="136.9">E</text>
<text x="202.4" y="132.5">5</text>
<text x="202.4" y="135.4">6</text>
<text x="208.2" y="133.9">VDDAON</text>
<text x="208.2" y="136.9">VDD3V3</text>
<text x="226.6" y="133.9">GPIO0/RXOK</text>
<text x="229.3" y="136.9">GPIO1/SFD</text>
<text x="246.9" y="135.4">14</text>
<text x="246.9" y="132.5">15</text>
<text x="277.7" y="136.9">E</text>
<text x="62.2" y="141.3">10</text>
<text x="69.3" y="142.8">PA0</text>
<text x="96.1" y="142.8">PB0</text>
<text x="105.1" y="141.3">18</text>
<text x="202.4" y="138.4">7</text>
<text x="208.2" y="139.8">VDD3V3</text>
<text x="230.5" y="139.8">GPIO2/RX</text>
<text x="230.6" y="142.8">GPIO3/TX</text>
<text x="246.9" y="141.3">12</text>
<text x="246.9" y="138.4">13</text>
<text x="62.2" y="147.2">12</text>
<text x="62.3" y="144.3">11</text>
<text x="69.3" y="145.8">PA1</text>
<text x="69.3" y="148.7">PA2</text>
<text x="96.1" y="145.8">PB1</text>
<text x="96.1" y="148.7">PB2</text>
<text x="105.1" y="144.3">19</text>
<text x="105.1" y="147.2">20</text>
<text x="201.1" y="147.2">16</text>
<text x="202.4" y="144.3">8</text>
<text x="208.2" y="145.8">VSS</text>
<text x="208.2" y="148.7">VSS</text>
<text x="223.2" y="148.7">GPIO5/TXE/POL</text>
<text x="225.8" y="145.8">GPIO4/EXTPA</text>
<text x="246.9" y="144.3">11</text>
<text x="246.9" y="147.2">10</text>
<text x="62.2" y="150.2">13</text>
<text x="62.2" y="153.1">14</text>
<text x="69.3" y="151.7">PA3</text>
<text x="69.3" y="154.6">PA4</text>
<text x="96.1" y="151.7">PB3</text>
<text x="96.1" y="154.6">PB4</text>
<text x="105.1" y="150.2">39</text>
<text x="105.1" y="153.1">40</text>
<text x="201.1" y="150.2">21</text>
<text x="201.1" y="153.1">23</text>
<text x="208.2" y="151.7">VSS</text>
<text x="208.2" y="154.6">VSS</text>
<text x="222.8" y="151.7">GPIO6/RXE/PHA</text>
<text x="234.9" y="154.6">GPIO7</text>
<text x="246.9" y="153.1">4</text>
<text x="246.9" y="150.2">9</text>
<text x="62.2" y="156.1">15</text>
<text x="62.2" y="159">16</text>
<text x="69.3" y="157.6">PA5</text>
<text x="69.3" y="160.5">PA6</text>
<text x="96.1" y="157.6">PB5</text>
<text x="96.1" y="160.5">PB6</text>
<text x="105.1" y="156.1">41</text>
<text x="105.1" y="159">42</text>
<text x="201.1" y="156.1">24</text>
<text x="208.2" y="157.6">VSS</text>
<text x="229.6" y="157.6">IRQ/GPIO8</text>
<text x="246.9" y="156.1">22</text>
<text x="17.8" y="166.4">F</text>
<text x="62.2" y="162">17</text>
<text x="62.2" y="165">29</text>
<text x="62.2" y="167.9">30</text>
<text x="69.3" y="163.5">PA7</text>
<text x="69.3" y="166.4">PA8</text>
<text x="96.1" y="163.5">PB7</text>
<text x="96.1" y="166.4">PB8</text>
<text x="105.1" y="162">43</text>
<text x="105.1" y="165">45</text>
<text x="105.1" y="167.9">46</text>
<text x="201.1" y="165">18</text>
<text x="208.2" y="163.5">SPI_CS</text>
<text x="208.2" y="166.4">SPI_MOSI</text>
<text x="231.4" y="166.4">WAKEUP</text>
<text x="233.5" y="163.5">EXTON</text>
<text x="246.9" y="162">1</text>
<text x="246.9" y="167.9">3</text>
<text x="246.9" y="165">2</text>
<text x="277.8" y="166.4">F</text>
<text x="62.2" y="170.9">31</text>
<text x="69.3" y="169.4">PA9</text>
<text x="69.3" y="172.3">PA10</text>
<text x="94.7" y="172.3">PB10</text>
<text x="96.1" y="169.4">PB9</text>
<text x="105.1" y="170.9">21</text>
<text x="105.1" y="173.8">25</text>
<text x="208.2" y="169.4">SPI_MISO</text>
<text x="208.2" y="172.3">SPI_CLK</text>
<text x="234.3" y="169.4">RESET</text>
<text x="62.2" y="176.8">33</text>
<text x="62.2" y="179.7">34</text>
<text x="69.3" y="175.3">PA11</text>
<text x="69.3" y="178.2">PA12</text>
<text x="94.7" y="175.3">PB12</text>
<text x="94.7" y="178.2">PB13</text>
<text x="105.1" y="176.8">26</text>
<text x="105.1" y="179.7">27</text>
<text x="62.2" y="182.7">37</text>
<text x="62.2" y="185.6">38</text>
<text x="69.3" y="181.2">PA13</text>
<text x="69.3" y="184.1">PA14</text>
<text x="94.7" y="181.2">PB14</text>
<text x="94.7" y="184.1">PB15</text>
<text x="105.1" y="182.7">28</text>
<text x="63.5" y="191.5">2</text>
<text x="69.3" y="187.1">PA15</text>
<text x="94.7" y="190.1">PC14</text>
<text x="105.1" y="188.6">3</text>
<text x="105.1" y="191.5">4</text>
<text x="175.1" y="187.1">Title:</text>
<text x="17.5" y="196">G</text>
<text x="69.3" y="193">PC13</text>
<text x="94.7" y="193">PC15</text>
<text x="175.1" y="192.3">Size:</text>
<text x="175.1" y="196">File:</text>
<text x="192.8" y="192.3">Version:</text>
<text x="215" y="192.3">Revision:</text>
<text x="235.7" y="192.3">Library:</text>
<text x="235.7" y="196">Sheet 1</text>
<text x="247.5" y="196">of</text>
<text x="277.6" y="196">G</text>
<text x="175.1" y="198.9">Date: 2016/11/1</text>
<text x="235.7" y="198.9">Drawn By</text>
<text x="29.7" y="206.3">1</text>
<text x="59.2" y="206.3">2</text>
<text x="88.7" y="206.3">3</text>
<text x="118.3" y="206.3">4</text>
<text x="147.8" y="206.3">5</text>
<text x="177.4" y="206.3">6</text>
<text x="206.9" y="206.3">7</text>
<text x="236.5" y="206.3">8</text>
<text x="266" y="206.3">9</text>
</g>
<g font-size="2.7" fill="#800000">
<text x="43" y="18.8">VUSB3V3</text>
<text x="106.6" y="20.2">VBAT</text>
<text x="124" y="23.2">VIN</text>
<text x="140.6" y="20.2">VBAT VUSB</text>
<text x="183.2" y="20.2">3V3</text>
<text x="188.4" y="23.2">3V3</text>
<text x="240.1" y="23.2">M_SDI</text>
<text x="240.1" y="29.1">M_CSM</text>
<text x="240.1" y="26.1">M_SCK</text>
<text x="107.2" y="35">GND</text>
<text x="74.2" y="36.5">USB_DM</text>
<text x="74.6" y="39.4">USB_DP</text>
<text x="98.9" y="40.9">VIN</text>
<text x="152.1" y="40.9">3V3</text>
<text x="240.1" y="40.9">GND</text>
<text x="257" y="36.5">GND</text>
<text x="74.6" y="42.4">USB_ID</text>
<text x="167.3" y="45.3">GND</text>
<text x="186.9" y="46.8">M_SDO</text>
<text x="188.4" y="43.9">3V3</text>
<text x="257" y="42.4">GND</text>
<text x="167.3" y="51.2">GND</text>
<text x="188.4" y="49.8">REG</text>
<text x="46.6" y="57.1">GND</text>
<text x="98.3" y="58.6">GND</text>
<text x="151.5" y="58.6">GND</text>
<text x="186.9" y="55.7">M_INTM 12</text>
<text x="240.1" y="55.7">3V3</text>
<text x="261.4" y="57.1">GND</text>
<text x="179.6" y="64.5">GND</text>
<text x="91.5" y="69">3V3</text>
<text x="125.5" y="69">3V3</text>
<text x="36.2" y="74.9">XT_I</text>
<text x="65.8" y="74.9">XT_O</text>
<text x="87.9" y="74.9">SWDIO</text>
<text x="87.9" y="77.8">SWCLK</text>
<text x="193.5" y="77.8">3V3</text>
<text x="87.9" y="83.7">U_RX</text>
<text x="247.5" y="80.8">M_SCK</text>
<text x="247.5" y="83.7">M_SDI</text>
<text x="33.3" y="89.6">GND</text>
<text x="65.8" y="89.6">GND</text>
<text x="87.9" y="86.7">U_TX</text>
<text x="144.1" y="89.6">LED_R</text>
<text x="178.7" y="86.7">3V3</text>
<text x="247.5" y="89.6">M_CSB</text>
<text x="247.5" y="86.7">M_SDO</text>
<text x="124.9" y="95.5">GND</text>
<text x="144.1" y="95.5">LED_G</text>
<text x="247.5" y="92.6">M_INTB</text>
<text x="93.9" y="98.5">GND</text>
<text x="144.1" y="101.5">LED_B</text>
<text x="192.9" y="101.5">GND</text>
<text x="26.5" y="105.9">3V3</text>
<text x="119.6" y="111.8">3V3</text>
<text x="113.1" y="117.7">GND</text>
<text x="110.1" y="123.6">RST</text>
<text x="158" y="122.1">3V3</text>
<text x="166.9" y="122.1">3V3</text>
<text x="25.9" y="126.6">GND</text>
<text x="110.1" y="126.6">XT_I</text>
<text x="110.1" y="129.5">XT_O</text>
<text x="189.1" y="129.5">3V3</text>
<text x="25.9" y="138.4">GNDGND</text>
<text x="49.5" y="141.3">D_RST</text>
<text x="110.1" y="141.3">M_INTM</text>
<text x="119" y="138.4">GND</text>
<text x="157.4" y="139.8">GND</text>
<text x="166.3" y="139.8">GND</text>
<text x="49.5" y="147.2">PA2</text>
<text x="49.5" y="144.3">D_IRQ</text>
<text x="110.1" y="144.3">ADC</text>
<text x="110.1" y="147.2">KEY</text>
<text x="251.9" y="147.2">D_POL</text>
<text x="49.5" y="150.2">PA3</text>
<text x="49.5" y="153.1">D_CSD</text>
<text x="110.1" y="150.2">PB3</text>
<text x="110.1" y="153.1">PB4</text>
<text x="188.5" y="153.1">GND</text>
<text x="251.9" y="150.2">D_PHA</text>
<text x="49.5" y="159">D_SDO</text>
<text x="49.5" y="156.1">D_SCK</text>
<text x="110.1" y="156.1">PB5</text>
<text x="110.1" y="159">U_TX</text>
<text x="138.8" y="157.6">3V3</text>
<text x="152.1" y="157.6">VIN</text>
<text x="251.9" y="156.1">D_IRQ</text>
<text x="49.5" y="167.9">USB_VB</text>
<text x="49.5" y="162">D_SDI</text>
<text x="49.5" y="165">M_CSB</text>
<text x="110.1" y="162">U_RX</text>
<text x="110.1" y="167.9">D_WAK</text>
<text x="110.1" y="165">D_EXT</text>
<text x="191.4" y="165">D_SDI</text>
<text x="191.4" y="162">D_CSD 17</text>
<text x="191.4" y="167.9">D_SDO 19</text>
<text x="251.9" y="167.9">D_RST</text>
<text x="251.9" y="165">D_WAK</text>
<text x="251.9" y="162">D_EXT</text>
<text x="49.5" y="173.8">USB_DM 32</text>
<text x="49.5" y="170.9">USB_ID</text>
<text x="110.1" y="173.8">M_CSM</text>
<text x="110.1" y="170.9">M_INTB</text>
<text x="145.6" y="170.9">KEY</text>
<text x="157.4" y="170.9">ADC</text>
<text x="191.4" y="170.9">D_SCK 20</text>
<text x="49.5" y="176.8">USB_DP</text>
<text x="49.5" y="179.7">SWDIO</text>
<text x="110.1" y="176.8">M_SCK</text>
<text x="110.1" y="179.7">M_SDO</text>
<text x="49.5" y="182.7">SWCLK</text>
<text x="49.5" y="185.6">PA15</text>
<text x="110.1" y="182.7">M_SDI</text>
<text x="49.5" y="191.5">LED_B</text>
<text x="110.1" y="191.5">LED_R</text>
<text x="110.1" y="188.6">LED_G</text>
<text x="138.2" y="190.1">GND</text>
<text x="151.5" y="190.1">GND</text>
</g>
<g font-size="2.7" fill="#000080">
<text x="132.3" y="23.2">PW</text>
<text x="203.2" y="20.2">MPU</text>
<text x="54" y="29.1">1.5K</text>
<text x="54" y="26.1">R1</text>
<text x="54" y="33.5">R2</text>
<text x="67.2" y="33.5">100R USB_VB</text>
<text x="98.3" y="32">BATIN</text>
<text x="54" y="36.5">R3</text>
<text x="54" y="39.4">R4</text>
<text x="67.2" y="39.4">22R</text>
<text x="67.2" y="36.5">22R</text>
<text x="119" y="40.9">RT</text>
<text x="102.7" y="46.8">C1</text>
<text x="155.9" y="46.8">C2</text>
<text x="179.5" y="43.9">C12</text>
<text x="179.5" y="46.8">10n</text>
<text x="102.7" y="49.8">10u</text>
<text x="145.6" y="52.7">22n</text>
<text x="145.6" y="49.8">C3</text>
<text x="155.9" y="49.8">0.1u</text>
<text x="179.5" y="52.7">0.1u</text>
<text x="179.5" y="49.8">C13</text>
<text x="31.8" y="54.2">USB</text>
<text x="119" y="55.7">RT9193</text>
<text x="251.9" y="58.6">0.1u</text>
<text x="251.9" y="55.7">C14</text>
<text x="203.2" y="61.6">MPU925x</text>
<text x="37.7" y="77.8">C10</text>
<text x="45.1" y="73.4">XT</text>
<text x="70.2" y="77.8">C11</text>
<text x="129.3" y="73.4">D1</text>
<text x="210.6" y="77.8">LPS</text>
<text x="37.7" y="80.8">12p</text>
<text x="70.2" y="80.8">12p</text>
<text x="129.3" y="82.3">R5</text>
<text x="45.1" y="85.2">16MHz</text>
<text x="129.3" y="85.2">1K</text>
<text x="163.3" y="89.6">R11</text>
<text x="175.1" y="89.6">D2</text>
<text x="197.3" y="89.6">0.1u</text>
<text x="197.3" y="86.7">C15</text>
<text x="102.7" y="91.1">SWD</text>
<text x="163.3" y="95.5">R12</text>
<text x="163.3" y="92.6">680R</text>
<text x="175.1" y="95.5">D3</text>
<text x="163.3" y="101.5">R13</text>
<text x="163.3" y="98.5">680R</text>
<text x="175.1" y="101.5">D4</text>
<text x="210.6" y="98.5">LPS25Hx</text>
<text x="67.2" y="105.9">STM32A</text>
<text x="163.3" y="104.4">680R</text>
<text x="30.3" y="113.3">C4</text>
<text x="37.7" y="113.3">C5</text>
<text x="45.1" y="113.3">C6</text>
<text x="52.5" y="113.3">C7</text>
<text x="30.3" y="116.2">0.1u</text>
<text x="37.7" y="116.2">0.1u</text>
<text x="45.1" y="116.2">0.1u</text>
<text x="52.5" y="116.2">0.1u</text>
<text x="123.4" y="119.2">R7</text>
<text x="206.1" y="114.7">DWM</text>
<text x="123.4" y="122.1">10K</text>
<text x="34.7" y="129.5">R6</text>
<text x="36.2" y="126.6">C8</text>
<text x="45.1" y="129.5">10K BOOT</text>
<text x="45.1" y="126.6">2.2u VCAP</text>
<text x="123.4" y="129.5">0.1u</text>
<text x="123.4" y="126.6">C9</text>
<text x="161.8" y="128">C16</text>
<text x="161.8" y="131">0.1u</text>
<text x="170.7" y="128">C17</text>
<text x="170.7" y="131">1u</text>
<text x="67.2" y="135.4">STM32F4x1C</text>
<text x="67.2" y="138.4">STM32B</text>
<text x="144.1" y="166.4">KEY</text>
<text x="155.9" y="165">R9</text>
<text x="155.9" y="167.9">1K</text>
<text x="142.6" y="176.8">R8</text>
<text x="142.6" y="179.7">10K</text>
<text x="155.9" y="179.7">2K</text>
<text x="155.9" y="176.8">R10</text>
<text x="206.1" y="176.8">DWM1000</text>
<text x="67.2" y="197.4">STM32F4x1C</text>
<text x="182.5" y="196">UWBNode_Sch.SchDoc</text>
<text x="251.9" y="196">1</text>
<text x="249" y="198.9">Hom</text>
</g>
</svg>
